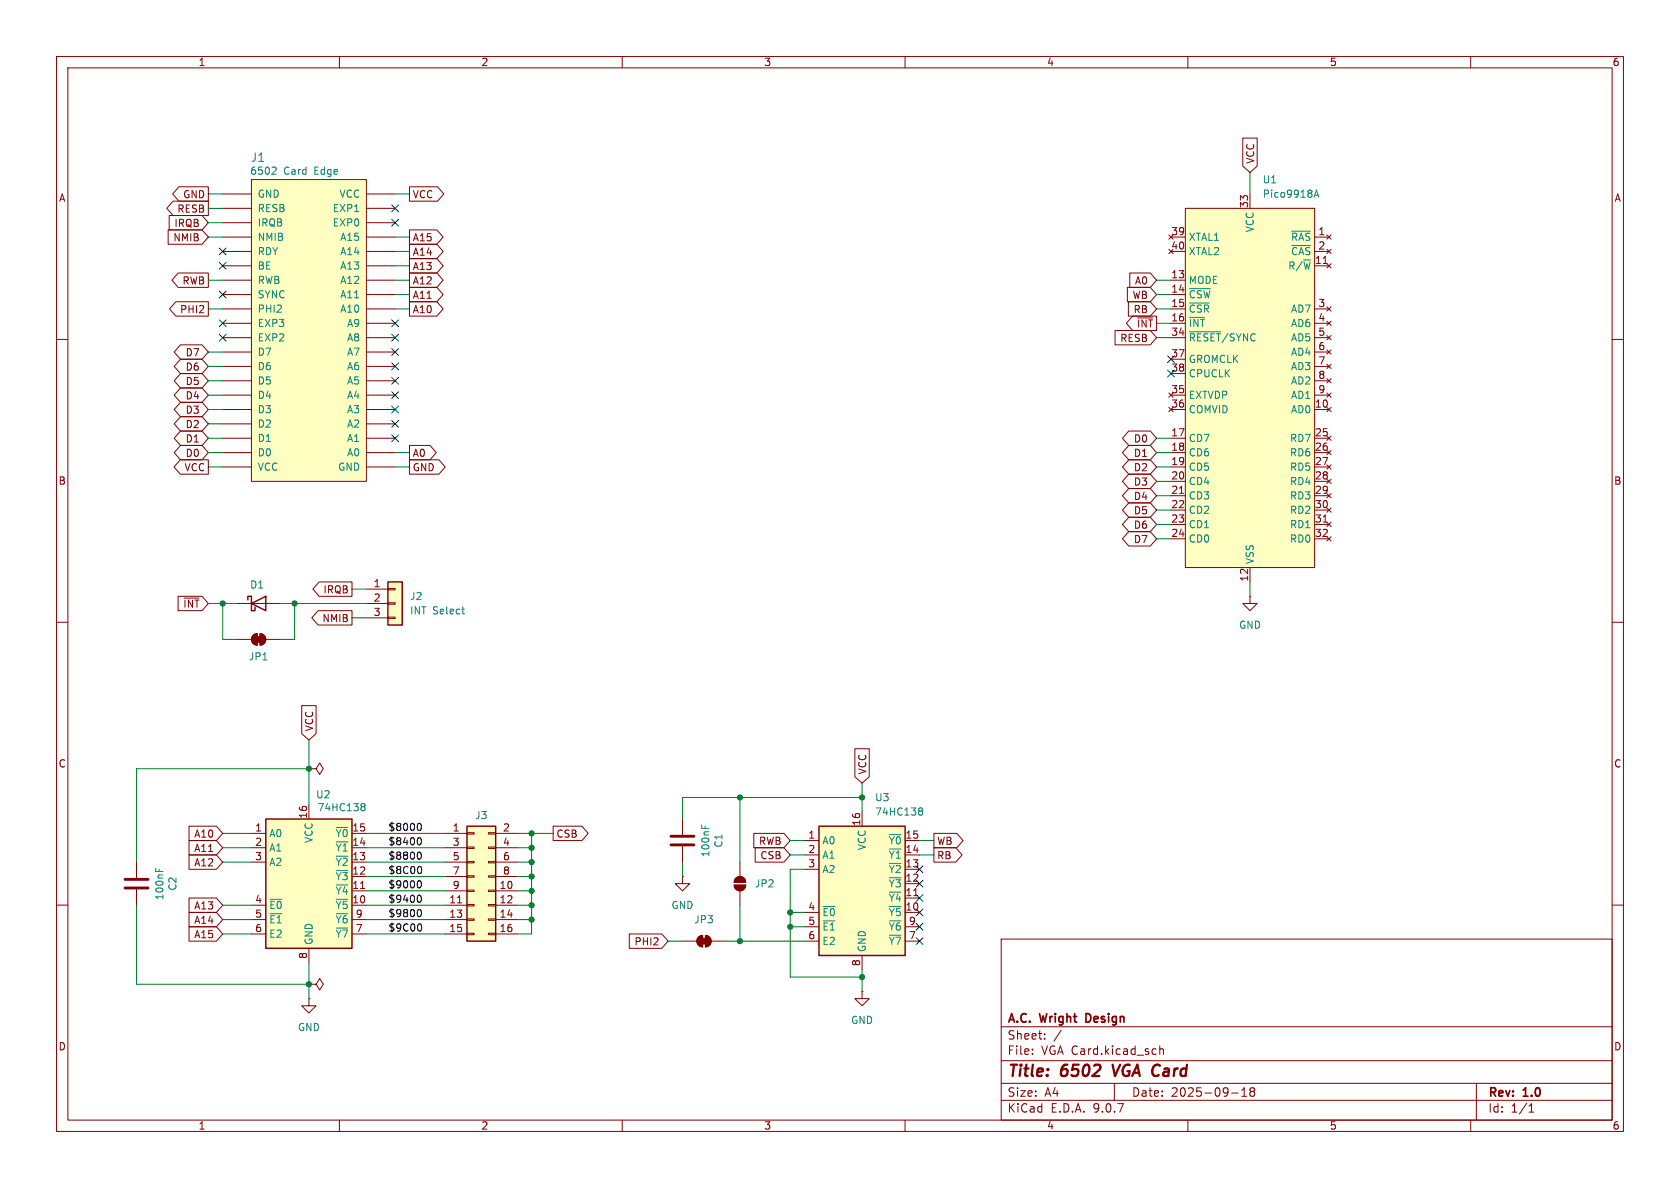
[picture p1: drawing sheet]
<svg xmlns="http://www.w3.org/2000/svg" width="297mm" height="210mm" viewBox="0 0 297 210" stroke-linecap="round" stroke-linejoin="round" font-family="sans-serif">
<g fill="none" stroke="#840000" stroke-width=".18">
<path d="M10 10h277v190h-277zM12 12h273v186h-273zM60 10v2M110 10v2M160 10v2M210 10v2M260 10v2M10 60h2M285 60h2M10 110h2M285 110h2M10 160h2"/>
<path d="M54.6 176.5v1.3h1.3l-1.3 1.3-1.3-1.3h1.3M54.6 176.5h.1M177 166h108v32h-108zM285 160h2M60 198v2M110 198v2M160 198v2M177 194.5h108M177 191.5h108M177 187.5h108M177 181.5h108M182.5 186.3v.1"/>
<path d="M182.5 185.5v.1M184.7 183.6v.1M184.7 182.8v.1M187.6 182.1l-1.3 2M197 191.5v3M205 184.9v1.5M205 185.5l.2-.1 .4 .1 .1 .9M210 198v2M217.7 193.2h1.2M219.5 193.8h.9M219.5 192.7l.5-.4v1.5M221.2 192.9l-.2 .3v.5l.2 .1 .5-.1 .1-.2-.1-.4-.2-.2"/>
<path d="M221.2 192.9l-.2-.2 .2-.4 .5 .1 .1 .2-.3 .3M221.2 192.9h.3M260 198v2M261 191.5v6.5M270.3 196.6h.9M270.3 195.5l.4-.4v1.5"/>
</g>
<path d="M196.7 188.2l.4 2" fill="none" stroke="#840000" stroke-width=".4"/>
<path d="M192.3 179.2h-.3v1.5h.3" fill="none" stroke="#840000" stroke-width=".3"/>
<path d="M144.8 146.1h15.2v22.8h-15.2z" fill="#ffffc2"/>
<path d="M43.8 106v-.6h.6v2.6h.7v-.7M44.4 106.7l2.6-1.3v2.6zM144.8 146.1h15.2v22.8h-15.2z" fill="none" stroke="#840000" stroke-width=".25"/>
<g fill="none" stroke="#840000" stroke-width=".18">
<path d="M41.9 106.7h7.6M41.9 113h2.5M44.7 112.3l.8-.3v2a1.02 1.02 0 0 1-1-.6 1.02 1.02 0 0 1 .2-1.1zM46 112a1.02 1.02 0 0 1 1 1 1.02 1.02 0 0 1-1 1zM47 113h2.5M142.2 148.6h2.6M142.2 151.1h2.6M142.2 153.7h2.6M152.4 143.5v2.6M160 148.6h2.6M160 151.1h2.6M160 153.7h2.6"/>
<path d="M160 156.2h2.6M160 158.8h2.6M161.5 158.3h.8M142.2 161.3h2.6M142.2 163.8h2.6M142.2 166.4h2.6M152.4 168.9v2.6M160 161.3h2.6M160 163.8h2.6M160 166.4h2.6"/>
</g>
<path d="M157.2 147.5h2.1M162.5 143.3l.1 .1M162.5 142.9l.4-.1 .2 .1v.2l-.2 .3M162.6 143.4h.3M162.6 143.4h-.1M162.9 143.4l.2 .2v.4l-.2 .1-.4-.1M145.5 160.2h2.1" fill="none" stroke="#008484" stroke-width=".18"/>
<g fill="#840000" stroke="#840000" stroke-width=".18">
<path d="M45.2 112.5h1v1h-1z"/>
<path d="M44.7 112.3l.8-.3v2a1.02 1.02 0 0 1-1-.6 1.02 1.02 0 0 1 .2-1.1z"/>
<path d="M46 112a1.02 1.02 0 0 1 1 1 1.02 1.02 0 0 1-1 1z"/>
</g>
<path d="M68.6 102.9h2.5v7.6h-2.5z" fill="#ffffc2"/>
<path d="M68.6 102.9h2.5v7.6h-2.5z" fill="none" stroke="#840000" stroke-width=".25"/>
<path d="M64.8 104.1h3.8M64.8 106.7h3.8M64.8 109.2h3.8M68.6 104h1.2v.3h-1.2zM68.6 106.6h1.2v.2h-1.2zM68.6 109.1h1.2v.2h-1.2zM120.6 154.9v1.3h1.3l-1.3 1.3-1.2-1.3h1.2M120.6 154.9h.1M120.6 166.4h2.6M123.5 165.7l.7-.3v2a1.02 1.02 0 0 1-.9-.6 1.02 1.02 0 0 1 .2-1.1zM124.7 165.4a1.02 1.02 0 0 1 1 1 1.02 1.02 0 0 1-1 1zM125.7 166.4h2.6" fill="none" stroke="#840000" stroke-width=".18"/>
<path d="M81.6 107.7h.5M81.9 108.5h.2" fill="none" stroke="#008484" stroke-width=".18"/>
<g fill="#840000" stroke="#840000" stroke-width=".18">
<path d="M124 165.9h1v1h-1z"/>
<path d="M124.7 165.4a1.02 1.02 0 0 1 1 1 1.02 1.02 0 0 1-1 1z"/>
<path d="M123.5 165.7l.7-.3v2a1.02 1.02 0 0 1-.9-.6 1.02 1.02 0 0 1 .2-1.1z"/>
</g>
<path d="M44.4 31.8h20.4v53.3h-20.4z" fill="#ffffc2"/>
<g fill="none" stroke="#840000" stroke-width=".18">
<path d="M39.4 34.3h5M39.4 36.8h5M39.4 39.4h5M44.4 31.8h20.4v53.3h-20.4zM64.8 34.3h5M64.8 36.8h5M64.8 39.4h5M39.4 41.9h5M39.4 44.5h5M39.4 47h5M39.4 49.5h5M39.4 52.1h5"/>
<path d="M39.4 54.6h5M39.4 57.2h5M39.4 59.7h5M64.8 41.9h5M64.8 44.5h5M64.8 47h5M64.8 49.5h5M64.8 52.1h5M64.8 54.6h5M64.8 57.2h5M64.8 59.7h5M39.4 62.2h5"/>
<path d="M39.4 64.8h5M39.4 67.3h5M39.4 69.9h5M39.4 72.4h5M39.4 74.9h5M39.4 77.5h5M64.8 62.2h5M64.8 64.8h5M64.8 67.3h5M64.8 69.9h5M64.8 72.4h5M64.8 74.9h5"/>
<path d="M64.8 77.5h5M39.4 80h5M39.4 82.6h5M64.8 80h5M64.8 82.6h5"/>
</g>
<path d="M48.6 29.5l.2 .3v.3l-.8 .7h.8" fill="none" stroke="#008484" stroke-width=".18"/>
<path d="M209.5 36.8h22.9v63.5h-22.9z" fill="#ffffc2"/>
<g fill="none" stroke="#840000" stroke-width=".18">
<path d="M209.5 36.8h22.9v63.5h-22.9zM221 34.3v2.5M207 41.9h2.5M207 44.5h2.5M207 49.5h2.5M207 52.1h2.5M207 54.6h2.5M207 57.2h2.5M207 59.7h2.5M232.4 41.9h2.5M232.4 44.5h2.5M232.4 54.6h2.5"/>
<path d="M232.4 57.2h2.5M232.4 59.7h2.5M232.4 47h2.5M233.9 46.6h.7M234.6 41.5l.7 .8M234.6 44.1l.7 .7M234.6 46.6l.7 .8M234.6 54.2l.7 .8M234.6 56.8l.7 .7M234.6 59.3l.7 .8M235.3 41.5l-.7 .8M235.3 44.1l-.7 .7"/>
<path d="M235.3 46.6l-.7 .8M235.3 54.2l-.7 .8M235.3 56.8l-.7 .7M235.3 59.3l-.7 .8M207 63.5h2.5M207 66h2.5M207 69.9h2.5M207 72.4h2.5M207 77.5h2.5M232.4 69.9h2.5M232.4 72.4h2.5M232.4 77.5h2.5"/>
<path d="M232.4 62.2h2.5M232.4 64.8h2.5M232.4 67.3h2.5M234.6 61.8l.7 .8M234.6 64.4l.7 .8M234.6 66.9l.7 .8M234.6 69.5l.7 .7M234.6 72l.7 .8M234.6 77.1l.7 .8M234.6 79.6l.7 .8M235.3 61.8l-.7 .8M235.3 64.4l-.7 .8"/>
<path d="M235.3 66.9l-.7 .8M235.3 69.5l-.7 .7M235.3 72l-.7 .8M235.3 77.1l-.7 .8M235.3 79.6l-.7 .8M207 80h2.5M207 82.6h2.5M207 85.1h2.5M207 87.6h2.5M207 90.2h2.5M207 92.7h2.5M207 95.3h2.5"/>
<path d="M208.5 87.2h.7M232.4 80h2.5M232.4 82.6h2.5M232.4 85.1h2.5M232.4 87.6h2.5M232.4 90.2h2.5M232.4 92.7h2.5M232.4 95.3h2.5M233.9 92.3h.7M234.6 82.2l.7 .7M234.6 84.7l.7 .8M234.6 87.2l.7 .8"/>
<path d="M234.6 89.8l.7 .8M234.6 92.3l.7 .8M234.6 94.9l.7 .7M235.3 82.2l-.7 .7M235.3 84.7l-.7 .8M235.3 87.2l-.7 .8M235.3 89.8l-.7 .8M235.3 92.3l-.7 .8M235.3 94.9l-.7 .7M221 100.3v2.6M24.1 152.4v2.8M24.1 157.2v2.8"/>
<path d="M54.6 174h1.3l.6-1 .6 1-.6 1-.6-1M54.6 174h.1"/>
</g>
<path d="M232.3 34.9l.4-1.3 .5 1.3M232.4 34.5h.6M210.3 51h3.7M210.3 53.6h3.5M210.3 58.6h5.5M228.4 40.9h3.3M228.4 43.4h3.3M27.5 153.5v.6M28.1 153.6v.5" fill="none" stroke="#008484" stroke-width=".18"/>
<path d="M22.1 155.4h4.1M22.1 157h4.1" fill="none" stroke="#840000" stroke-width=".51"/>
<path d="M47 144.8h15.2v22.8h-15.2z" fill="#ffffc2"/>
<path d="M47 144.8h15.2v22.8h-15.2z" fill="none" stroke="#840000" stroke-width=".25"/>
<g fill="none" stroke="#840000" stroke-width=".18">
<path d="M44.4 147.3h2.6M44.4 149.9h2.6M44.4 152.4h2.6M54.6 142.2v2.6M62.2 147.3h2.6M62.2 149.9h2.6M62.2 152.4h2.6M62.2 154.9h2.6M62.2 157.5h2.6M63.7 157.1h.8M44.4 160h2.6M44.4 162.6h2.6"/>
<path d="M44.4 165.1h2.6M54.6 167.6v2.6M62.2 160h2.6M62.2 162.6h2.6M62.2 165.1h2.6"/>
</g>
<path d="M47.7 159h2.1M59.5 146.3h2M63.9 142.5l.2 .1M63.9 142.1h.4l.2 .1v.2l-.2 .2M64.1 142.6h.2M64.1 142.6l-.2 .1M64.3 142.6l.2 .2v.4l-.2 .1h-.4" fill="none" stroke="#008484" stroke-width=".18"/>
<path d="M82.5 146.1h5.1v20.3h-5.1z" fill="#ffffc2"/>
<path d="M82.5 146.1h5.1v20.3h-5.1z" fill="none" stroke="#840000" stroke-width=".25"/>
<g fill="none" stroke="#840000" stroke-width=".18">
<path d="M29.9 38.1h5.8l1.1 1.3-1.1 1.2h-5.8zM30.6 35.6h6.2v2.5h-6.2l-1.1-1.3zM31.6 33h5.2v2.6h-5.2l-1.1-1.3zM72.4 33h5l1.1 1.3-1.1 1.3h-5zM219.7 24.4h2.6v5l-1.3 1.1-1.3-1.1zM29.7 40.6h6l1.1 1.3-1.1 1.3h-6zM31.1 53.3h5.7v2.6h-5.7l-1.1-1.3zM31.5 48.3h5.3v2.5h-5.3l-1.1-1.3zM72.4 53.3h4.8l1.1 1.3-1.1 1.3h-4.8zM72.4 45.7h4.8l1.1 1.3-1.1 1.3h-4.8zM72.4 48.3h4.8l1.1 1.2-1.1 1.3h-4.8zM72.4 50.8h4.8l1.1 1.3-1.1 1.2h-4.8z"/>
<path d="M72.4 43.2h4.8l1.1 1.3-1.1 1.2h-4.8zM72.4 40.6h4.8l1.1 1.3-1.1 1.3h-4.8zM197.1 58.4h6.3l1.1 1.3-1.1 1.3h-6.3zM199.3 50.8h4.1l1.1 1.3-1.1 1.2h-4.1zM199.5 53.3h3.9l1.1 1.3-1.1 1.3h-3.9zM199.7 48.3h3.7l1.1 1.2-1.1 1.3h-3.7zM200.2 55.9h4.3v2.5h-4.3l-1.1-1.2zM201.1 56.2h2.7M31.9 71.1h3.8l1.1 1.3-1.1 1.3h-3.8l-1.1-1.3zM31.9 73.7h3.8l1.1 1.2-1.1 1.3h-3.8l-1.1-1.3zM31.9 68.6h3.8l1.1 1.3-1.1 1.2h-3.8l-1.1-1.2zM31.9 78.7h3.8l1.1 1.3-1.1 1.3h-3.8l-1.1-1.3z"/>
<path d="M31.9 63.5h3.8l1.1 1.3-1.1 1.2h-3.8l-1.1-1.2zM31.9 66h3.8l1.1 1.3-1.1 1.3h-3.8l-1.1-1.3zM31.9 61h3.8l1.1 1.2-1.1 1.3h-3.8l-1.1-1.3zM31.9 76.2h3.8l1.1 1.3-1.1 1.2h-3.8l-1.1-1.2zM72.4 78.7h3.6l1.1 1.3-1.1 1.3h-3.6zM199.5 76.2h3.9l1.1 1.3-1.1 1.2h-3.9l-1.1-1.2zM199.5 78.7h3.9l1.1 1.3-1.1 1.3h-3.9l-1.1-1.3zM31.9 81.3h4.9v2.5h-4.9l-1.1-1.2zM72.4 81.3h5.2l1.1 1.3-1.1 1.2h-5.2zM199.5 88.9h3.9l1.1 1.3-1.1 1.2h-3.9l-1.1-1.2zM199.5 91.4h3.9l1.1 1.3-1.1 1.3h-3.9l-1.1-1.3zM199.5 86.4h3.9l1.1 1.2-1.1 1.3h-3.9l-1.1-1.3z"/>
<path d="M199.5 94h3.9l1.1 1.3-1.1 1.2h-3.9l-1.1-1.2zM199.5 83.8h3.9l1.1 1.3-1.1 1.3h-3.9l-1.1-1.3zM199.5 81.3h3.9l1.1 1.3-1.1 1.2h-3.9l-1.1-1.2zM31.5 105.4h4.2l1.1 1.3-1.1 1.3h-4.2zM32.5 105.7h2.7M56.2 107.9h6v2.6h-6l-1.1-1.3zM56.4 102.9h5.8v2.5h-5.8l-1.1-1.3zM221 105.4v1.3h1.2l-1.2 1.3-1.3-1.3h1.3M221 105.4h.1M53.3 124.7h2.6v5l-1.3 1.1-1.3-1.1zM54.6 135.9h1.3l.6-1 .6 1-.6 1-.6-1M54.6 135.9h.1"/>
<path d="M151.1 132.4h2.6v4.9l-1.3 1.1-1.3-1.1zM33.4 148.6h4.9l1.1 1.3-1.1 1.2h-4.9zM33.4 151.1h4.9l1.1 1.3-1.1 1.3h-4.9zM33.4 146h4.9l1.1 1.3-1.1 1.3h-4.9zM33.4 158.7h4.9l1.1 1.3-1.1 1.3h-4.9zM78.7 147.3h3.8M78.7 149.9h3.8M78.7 152.4h3.8M78.7 154.9h3.8M78.7 157.5h3.8M80.9 159.6h.7M82.5 147.2h1.3v.2h-1.3z"/>
<path d="M82.5 149.7h1.3v.3h-1.3zM82.5 152.3h1.3v.2h-1.3zM82.5 154.8h1.3v.3h-1.3zM82.5 157.4h1.3v.2h-1.3zM82.5 159.9h1.3v.2h-1.3zM86.4 147.2h1.2v.2h-1.2zM86.4 149.7h1.2v.3h-1.2zM86.4 152.3h1.2v.2h-1.2zM86.4 154.8h1.2v.3h-1.2zM86.4 157.4h1.2v.2h-1.2zM86.4 159.9h1.2v.2h-1.2zM87.6 147.3h3.8"/>
<path d="M87.6 149.9h3.8M87.6 152.4h3.8M87.6 154.9h3.8M87.6 157.5h3.8M97.8 146h5.1l1.1 1.3-1.1 1.3h-5.1zM120.6 144.8v2.8M120.6 149.6v2.8M129.8 156.5h2a1.02 1.02 0 0 1-1 1 1.02 1.02 0 0 1-1-1zM130.1 155.2a1.02 1.02 0 0 1 1.1-.2 1.02 1.02 0 0 1 .6 1h-2zM130.8 152.4v2.5M130.8 157.5v2.5M133.3 147.3h5.3l1.1 1.3-1.1 1.3h-5.3z"/>
<path d="M133.5 149.9h5.1l1.1 1.2-1.1 1.3h-5.1zM165.1 147.3h4.1l1.1 1.3-1.1 1.3h-4.1zM165.1 149.9h3.9l1.1 1.2-1.1 1.3h-3.9zM33.4 161.3h4.9l1.1 1.3-1.1 1.2h-4.9zM33.4 163.8h4.9l1.1 1.3-1.1 1.3h-4.9zM78.7 160h3.8M78.7 162.6h3.8M78.7 165.1h3.8M82.5 162.4h1.3v.3h-1.3zM82.5 165h1.3v.2h-1.3zM86.4 162.4h1.2v.3h-1.2zM86.4 165h1.2v.2h-1.2z"/>
<path d="M87.6 160h3.8M87.6 162.6h3.8M87.6 165.1h3.8M111.2 165.1h5.8l1.1 1.3-1.1 1.2h-5.8zM152.4 175.3v1.2h1.3l-1.3 1.3-1.3-1.3h1.3M152.4 175.3h.1"/>
</g>
<g fill="#840000" stroke="#840000" stroke-width=".18">
<path d="M130.1 155.2a1.02 1.02 0 0 1 1.1-.2 1.02 1.02 0 0 1 .6 1h-2z"/>
<path d="M129.8 156.5h2a1.02 1.02 0 0 1-1 1 1.02 1.02 0 0 1-1-1z"/>
</g>
<path d="M118.6 147.8h4.1M118.6 149.4h4.1" fill="none" stroke="#840000" stroke-width=".51"/>
<path d="M124 145.8v.6M124.7 146v.4" fill="none" stroke="#008484" stroke-width=".18"/>
<path d="M73.9 155.8l.2-.1a.68 .68 0 0 1 .4 .6 .68 .68 0 0 1-.4 .7l-.2-.1M73.9 145.6l.2-.1a.68 .68 0 0 1 .4 .7 .68 .68 0 0 1-.4 .6l-.2-.1M73.9 148.1h.2a.68 .68 0 0 1 .4 .6 .68 .68 0 0 1-.4 .6h-.2M73.9 150.7l.2-.1a.68 .68 0 0 1 .4 .7 .68 .68 0 0 1-.4 .6l-.2-.1M73.9 158.3l.2-.1a.68 .68 0 0 1 .4 .7 .68 .68 0 0 1-.4 .6l-.2-.1M74.2 153.2a.79 .79 0 0 1 0 1.2M73.9 160.8h.2a.68 .68 0 0 1 .4 .6 .68 .68 0 0 1-.4 .6h-.2M74.2 163.3a.79 .79 0 0 1 0 1.3" fill="none" stroke="#000" stroke-width=".18"/>
<g fill="none" stroke="#008400" stroke-width=".18">
<path d="M36.8 34.3h2.6M36.8 36.8h2.6M36.8 39.4h2.6M69.8 34.3h2.6M221 30.5v3.8M36.8 54.6h2.6M36.8 49.5h2.6M36.8 41.9h2.6M69.8 54.6h2.6M69.8 49.5h2.6M69.8 52.1h2.6M69.8 41.9h2.6"/>
<path d="M69.8 44.5h2.6M69.8 47h2.6M204.5 59.7h2.5M204.5 57.2h2.5M204.5 54.6h2.5M204.5 49.5h2.5M204.5 52.1h2.5M36.8 77.5h2.6M36.8 67.3h2.6M36.8 64.8h2.6M36.8 62.2h2.6M36.8 69.9h2.6"/>
<path d="M36.8 74.9h2.6M36.8 72.4h2.6M204.5 77.5h2.5M36.8 80h2.6M36.8 82.6h2.6M69.8 80h2.6M69.8 82.6h2.6M204.5 85.1h2.5M204.5 92.7h2.5M204.5 90.2h2.5M204.5 95.3h2.5M204.5 87.6h2.5"/>
<path d="M204.5 80h2.5M204.5 82.6h2.5M36.8 106.7h5.1M39.4 106.7v6.3h2.5M49.5 106.7h15.3M52.1 106.7v6.3h-2.6M62.2 109.2h2.6M62.2 104.1h2.6M221 102.9v2.5M54.6 130.8v11.4M54.6 135.9h-30.5v16.5M152.4 138.4v5.1"/>
<path d="M39.4 152.4h5M39.4 147.3h5M39.4 149.9h5M64.8 152.4h13.9M64.8 147.3h13.9M64.8 149.9h13.9M64.8 154.9h13.9M64.8 157.5h13.9M91.4 152.4h2.6M91.4 147.3h6.4M91.4 149.9h2.6M91.4 154.9h2.6"/>
<path d="M91.4 157.5h2.6M94 147.3v17.8h-2.6M120.6 152.4v2.5M130.8 141v11.4M139.7 148.6h2.5M139.7 151.1h2.5M142.2 153.7h-2.5v19h12.7M152.4 141h-31.8v3.8M162.6 148.6h2.5M162.6 151.1h2.5M24.1 160v14h30.5M39.4 160h5"/>
<path d="M39.4 162.6h5M39.4 165.1h5M54.6 170.2v6.3M64.8 160h13.9M64.8 162.6h13.9M64.8 165.1h13.9M91.4 160h2.6M91.4 162.6h2.6M118.1 166.4h2.5M128.3 166.4h13.9M130.8 160v6.4M139.7 161.3h2.5"/>
<path d="M139.7 163.8h2.5M152.4 171.5v3.8"/>
</g>
<g fill="none" stroke="#000084" stroke-width=".18">
<path d="M69.2 38.8l1.3 1.2M69.2 36.2l1.3 1.2M70.5 38.8l-1.3 1.2M70.5 36.2l-1.3 1.2M38.8 51.5l1.2 1.2M38.8 46.4l1.2 1.2M38.8 43.8l1.2 1.3M38.8 56.5l1.2 1.3M38.8 59.1l1.2 1.2M40 51.5l-1.2 1.2M40 46.4l-1.2 1.2M40 43.8l-1.2 1.3"/>
<path d="M40 56.5l-1.2 1.3M40 59.1l-1.2 1.2M69.2 56.5l1.3 1.3M69.2 59.1l1.3 1.2M70.5 56.5l-1.3 1.3M70.5 59.1l-1.3 1.2M69.2 74.3l1.3 1.2M69.2 69.2l1.3 1.3M69.2 76.9l1.3 1.2M69.2 71.8l1.3 1.2M69.2 66.7l1.3 1.2M69.2 61.6l1.3 1.2"/>
<path d="M69.2 64.2l1.3 1.2M70.5 74.3l-1.3 1.2M70.5 69.2l-1.3 1.3M70.5 76.9l-1.3 1.2M70.5 71.8l-1.3 1.2M70.5 66.7l-1.3 1.2M70.5 61.6l-1.3 1.2M70.5 64.2l-1.3 1.2M206.4 65.4l1.2 1.2M206.4 62.9l1.2 1.2M207.6 65.4l-1.2 1.2M207.6 62.9l-1.2 1.2"/>
<path d="M162 155.6l1.2 1.2M162 153.1l1.2 1.2M162 158.1l1.2 1.3M163.2 155.6l-1.2 1.2M163.2 153.1l-1.2 1.2M163.2 158.1l-1.2 1.3M162 165.8l1.2 1.2M162 163.2l1.2 1.2M162 160.7l1.2 1.2M163.2 165.8l-1.2 1.2M163.2 163.2l-1.2 1.2M163.2 160.7l-1.2 1.2"/>
</g>
<g fill="#008400" stroke="#008400" stroke-width=".18">
<circle cx="52.1" cy="106.7" r=".46"/>
<circle cx="54.6" cy="135.9" r=".46"/>
<circle cx="39.4" cy="106.7" r=".46"/>
<circle cx="130.8" cy="141" r=".46"/>
<circle cx="130.8" cy="166.4" r=".46"/>
<circle cx="139.7" cy="161.3" r=".46"/>
<circle cx="152.4" cy="172.7" r=".46"/>
<circle cx="139.7" cy="163.8" r=".46"/>
<circle cx="54.6" cy="174" r=".46"/>
<circle cx="94" cy="162.6" r=".46"/>
<circle cx="94" cy="147.3" r=".46"/>
<circle cx="94" cy="154.9" r=".46"/>
<circle cx="94" cy="149.9" r=".46"/>
<circle cx="94" cy="152.4" r=".46"/>
<circle cx="94" cy="157.5" r=".46"/>
<circle cx="94" cy="160" r=".46"/>
<circle cx="152.4" cy="141" r=".46"/>
</g>
<g font-size="2.8" fill="#840000">
<text x="178" y="190.9">Title:</text>
<text x="187.7" y="190.9">6502</text>
<text x="197.6" y="190.9">VGA Card</text>
</g>
<text font-size="2.1" fill="#008484" x="44.2" y="28.8">J1</text>
<g font-size="2.1" fill="#840000">
<text x="178" y="184">Sheet:</text>
<text x="178" y="181.2">A.C.</text>
<text x="184" y="181.2">Wright</text>
<text x="192.6" y="181.2">Design</text>
<text x="178" y="186.7">File:</text>
<text x="184.1" y="186.7">VGA Card.kicad_sch</text>
<text x="178" y="196.9">KiCad</text>
<text x="178" y="194.1">Size:</text>
<text x="184.7" y="194.1">A4</text>
<text x="185.7" y="196.9">E.D.A.</text>
<text x="193.3" y="196.9">9.0.7</text>
<text x="200" y="194.1">Date:</text>
<text x="207" y="194.1">2025-09-18</text>
<text x="263" y="194.3">Rev:</text>
<text x="263" y="196.9">Id:</text>
<text x="267.1" y="196.9">1/1</text>
<text x="269.4" y="194.3">1.0</text>
</g>
<g font-size="1.8" fill="#840000">
<text x="35" y="11.9">1</text>
<text x="85" y="11.9">2</text>
<text x="135" y="11.9">3</text>
<text x="185" y="11.9">4</text>
<text x="235" y="11.9">5</text>
<text x="285" y="11.9">6</text>
<text x="221.9" y="29.1" transform="rotate(-90 221.9 29.1)">VCC</text>
<text x="10.3" y="35.9">A</text>
<text x="32.3" y="35.2">GND</text>
<text x="72.9" y="35.2">VCC</text>
<text x="285.3" y="35.9">A</text>
<text x="30.7" y="40.3">IRQB</text>
<text x="31.3" y="37.8">RESB</text>
<text x="207" y="41.7">39</text>
<text x="220.7" y="36.9" transform="rotate(-90 220.7 36.9)">33</text>
<text x="233" y="41.7">1</text>
<text x="30.5" y="42.9">NMIB</text>
<text x="72.9" y="47.9">A13</text>
<text x="72.9" y="45.4">A14</text>
<text x="72.9" y="42.9">A15</text>
<text x="207" y="44.2">40</text>
<text x="232.4" y="46.7">11</text>
<text x="233" y="44.2">2</text>
<text x="32.2" y="50.5">RWB</text>
<text x="72.9" y="50.5">A12</text>
<text x="72.9" y="53">A11</text>
<text x="200.1" y="53">WB</text>
<text x="200.5" y="50.5">A0</text>
<text x="207" y="49.3">13</text>
<text x="207" y="51.8">14</text>
<text x="31.7" y="55.6">PHI2</text>
<text x="72.9" y="55.6">A10</text>
<text x="200.3" y="55.6">RB</text>
<text x="200.9" y="58.1">~{INT}</text>
<text x="207" y="54.4">15</text>
<text x="207" y="56.9">16</text>
<text x="207" y="59.4">34</text>
<text x="233" y="54.4">3</text>
<text x="233" y="56.9">4</text>
<text x="233" y="59.4">5</text>
<text x="32.7" y="65.7">D6</text>
<text x="32.7" y="63.2">D7</text>
<text x="197.9" y="60.6">RESB</text>
<text x="207" y="63.2">37</text>
<text x="207" y="65.8">38</text>
<text x="233" y="62">6</text>
<text x="233" y="64.5">7</text>
<text x="32.7" y="70.8">D4</text>
<text x="32.7" y="68.3">D5</text>
<text x="207" y="69.6">35</text>
<text x="233" y="67.1">8</text>
<text x="233" y="69.6">9</text>
<text x="32.7" y="73.3">D3</text>
<text x="32.7" y="75.9">D2</text>
<text x="207" y="72.1">36</text>
<text x="207" y="77.2">17</text>
<text x="232.4" y="72.1">10</text>
<text x="232.4" y="77.2">25</text>
<text x="32.5" y="83.5">VCC</text>
<text x="32.7" y="81">D0</text>
<text x="32.7" y="78.4">D1</text>
<text x="72.9" y="83.5">GND</text>
<text x="72.9" y="81">A0</text>
<text x="200.4" y="83.5">D2</text>
<text x="200.4" y="78.4">D0</text>
<text x="200.4" y="81">D1</text>
<text x="207" y="79.8">18</text>
<text x="207" y="82.3">19</text>
<text x="232.4" y="79.8">26</text>
<text x="232.4" y="82.3">27</text>
<text x="10.3" y="85.9">B</text>
<text x="200.4" y="88.6">D4</text>
<text x="200.4" y="86">D3</text>
<text x="207" y="84.8">20</text>
<text x="207" y="87.4">21</text>
<text x="207" y="89.9">22</text>
<text x="232.4" y="84.8">28</text>
<text x="232.4" y="87.4">29</text>
<text x="232.4" y="89.9">30</text>
<text x="285.3" y="85.9">B</text>
<text x="200.4" y="91.1">D5</text>
<text x="200.4" y="93.7">D6</text>
<text x="207" y="92.5">23</text>
<text x="207" y="95">24</text>
<text x="232.4" y="92.5">31</text>
<text x="232.4" y="95">32</text>
<text x="200.4" y="96.2">D7</text>
<text x="32.3" y="107.6">~{INT}</text>
<text x="57.1" y="105.1">IRQB</text>
<text x="66" y="103.9">1</text>
<text x="66" y="106.4">2</text>
<text x="220.7" y="102.9" transform="rotate(-90 220.7 102.9)">12</text>
<text x="56.9" y="110.2">NMIB</text>
<text x="66" y="109">3</text>
<text x="55.6" y="129.4" transform="rotate(-90 55.6 129.4)">VCC</text>
<text x="10.3" y="135.9">C</text>
<text x="153.4" y="137" transform="rotate(-90 153.4 137)">VCC</text>
<text x="285.3" y="135.9">C</text>
<text x="34.2" y="148.3">A10</text>
<text x="45" y="147.1">1</text>
<text x="45" y="149.6">2</text>
<text x="54.4" y="144.8" transform="rotate(-90 54.4 144.8)">16</text>
<text x="62.2" y="147.1">15</text>
<text x="62.2" y="149.6">14</text>
<text x="79.9" y="147.1">1</text>
<text x="79.9" y="149.6">3</text>
<text x="88.8" y="147.1">2</text>
<text x="88.8" y="149.6">4</text>
<text x="98.3" y="148.3">CSB</text>
<text x="134.1" y="149.5">RWB</text>
<text x="142.8" y="148.3">1</text>
<text x="152.1" y="146.1" transform="rotate(-90 152.1 146.1)">16</text>
<text x="160" y="148.3">15</text>
<text x="165.6" y="149.5">WB</text>
<text x="34.2" y="150.8">A11</text>
<text x="34.2" y="153.4">A12</text>
<text x="45" y="152.1">3</text>
<text x="62.2" y="152.1">13</text>
<text x="62.2" y="154.7">12</text>
<text x="79.9" y="152.1">5</text>
<text x="79.9" y="154.7">7</text>
<text x="88.8" y="152.1">6</text>
<text x="88.8" y="154.7">8</text>
<text x="134.3" y="152.1">CSB</text>
<text x="142.8" y="150.9">2</text>
<text x="142.8" y="153.4">3</text>
<text x="160" y="150.9">14</text>
<text x="160" y="153.4">13</text>
<text x="160" y="156">12</text>
<text x="165.6" y="152.1">RB</text>
<text x="34.2" y="161">A13</text>
<text x="45" y="159.8">4</text>
<text x="62.2" y="157.2">11</text>
<text x="62.2" y="159.8">10</text>
<text x="79.3" y="159.8">11</text>
<text x="79.9" y="157.2">9</text>
<text x="88.2" y="157.2">10</text>
<text x="88.2" y="159.8">12</text>
<text x="142.8" y="161">4</text>
<text x="160" y="158.5">11</text>
<text x="160" y="161">10</text>
<text x="34.2" y="163.5">A14</text>
<text x="34.2" y="166.1">A15</text>
<text x="45" y="162.3">5</text>
<text x="45" y="164.8">6</text>
<text x="62.8" y="162.3">9</text>
<text x="62.8" y="164.8">7</text>
<text x="79.3" y="162.3">13</text>
<text x="79.3" y="164.8">15</text>
<text x="88.2" y="162.3">14</text>
<text x="88.2" y="164.8">16</text>
<text x="112.1" y="167.3">PHI2</text>
<text x="142.8" y="163.6">5</text>
<text x="142.8" y="166.1">6</text>
<text x="160.6" y="163.6">9</text>
<text x="160.6" y="166.1">7</text>
<text x="54.4" y="169.6" transform="rotate(-90 54.4 169.6)">8</text>
<text x="152.1" y="170.9" transform="rotate(-90 152.1 170.9)">8</text>
<text x="10.3" y="185.9">D</text>
<text x="285.3" y="185.9">D</text>
<text x="35" y="199.9">1</text>
<text x="85" y="199.9">2</text>
<text x="135" y="199.9">3</text>
<text x="185" y="199.9">4</text>
<text x="235" y="199.9">5</text>
<text x="285" y="199.9">6</text>
</g>
<g font-size="1.8" fill="#008484">
<text x="44.1" y="31.1">6502</text>
<text x="45.5" y="35.2">GND</text>
<text x="50.1" y="31.1">Card</text>
<text x="55.7" y="31.1">Edge</text>
<text x="59.9" y="35.2">VCC</text>
<text x="223.1" y="32.6">U1</text>
<text x="223.1" y="35.2">Pico9918A</text>
<text x="45.5" y="37.7">RESB</text>
<text x="45.5" y="40.2">IRQB</text>
<text x="58.7" y="37.7">EXP1</text>
<text x="58.7" y="40.2">EXP0</text>
<text x="221.8" y="41.2" transform="rotate(-90 221.8 41.2)">VCC</text>
<text x="45.5" y="42.8">NMIB</text>
<text x="45.5" y="45.3">RDY</text>
<text x="45.5" y="47.9">BE</text>
<text x="60" y="42.8">A15</text>
<text x="60" y="45.3">A14</text>
<text x="60" y="47.9">A13</text>
<text x="210.1" y="42.8">XTAL1</text>
<text x="210.1" y="45.3">XTAL2</text>
<text x="227.6" y="47.9">R/~{W}</text>
<text x="228.1" y="42.8">~{RAS}</text>
<text x="228.1" y="45.3">~{CAS}</text>
<text x="45.5" y="50.4">RWB</text>
<text x="45.5" y="52.9">SYNC</text>
<text x="60" y="50.4">A12</text>
<text x="60" y="52.9">A11</text>
<text x="210.1" y="50.4">MODE</text>
<text x="210.1" y="52.9">~{CSW}</text>
<text x="45.5" y="55.5">PHI2</text>
<text x="45.5" y="58">EXP3</text>
<text x="60" y="55.5">A10</text>
<text x="61.3" y="58">A9</text>
<text x="210.1" y="55.5">~{CSR}</text>
<text x="210.1" y="58">~{INT}</text>
<text x="228.1" y="55.5">AD7</text>
<text x="228.1" y="58">AD6</text>
<text x="45.5" y="60.6">EXP2</text>
<text x="45.5" y="63.1">D7</text>
<text x="45.5" y="65.6">D6</text>
<text x="61.3" y="60.6">A8</text>
<text x="61.3" y="63.1">A7</text>
<text x="61.3" y="65.6">A6</text>
<text x="210.1" y="60.6">~{RESET}/SYNC</text>
<text x="210.1" y="64.4">GROMCLK</text>
<text x="228.1" y="60.6">AD5</text>
<text x="228.1" y="63.1">AD4</text>
<text x="228.1" y="65.6">AD3</text>
<text x="45.5" y="68.2">D5</text>
<text x="45.5" y="70.7">D4</text>
<text x="61.3" y="68.2">A5</text>
<text x="61.3" y="70.7">A4</text>
<text x="210.1" y="66.9">CPUCLK</text>
<text x="210.1" y="70.7">EXTVDP</text>
<text x="228.1" y="68.2">AD2</text>
<text x="228.1" y="70.7">AD1</text>
<text x="45.5" y="73.3">D3</text>
<text x="45.5" y="75.8">D2</text>
<text x="61.3" y="73.3">A3</text>
<text x="61.3" y="75.8">A2</text>
<text x="210.1" y="73.3">COMVID</text>
<text x="228.1" y="73.3">AD0</text>
<text x="45.5" y="78.3">D1</text>
<text x="45.5" y="80.9">D0</text>
<text x="45.5" y="83.4">VCC</text>
<text x="59.7" y="83.4">GND</text>
<text x="61.3" y="78.3">A1</text>
<text x="61.3" y="80.9">A0</text>
<text x="210.1" y="78.3">CD7</text>
<text x="210.1" y="80.9">CD6</text>
<text x="210.1" y="83.4">CD5</text>
<text x="227.9" y="78.3">RD7</text>
<text x="227.9" y="80.9">RD6</text>
<text x="227.9" y="83.4">RD5</text>
<text x="210.1" y="86">CD4</text>
<text x="210.1" y="88.5">CD3</text>
<text x="227.9" y="86">RD4</text>
<text x="227.9" y="88.5">RD3</text>
<text x="210.1" y="91">CD2</text>
<text x="210.1" y="93.6">CD1</text>
<text x="227.9" y="91">RD2</text>
<text x="227.9" y="93.6">RD1</text>
<text x="210.1" y="96.1">CD0</text>
<text x="221.8" y="99.8" transform="rotate(-90 221.8 99.8)">VSS</text>
<text x="227.9" y="96.1">RD0</text>
<text x="44.1" y="104.2">D1</text>
<text x="72.4" y="106.3">J2</text>
<text x="72.4" y="108.8">INT Select</text>
<text x="218.9" y="111.4">GND</text>
<text x="43.9" y="116.9">JP1</text>
<text x="55.8" y="141.3">U2</text>
<text x="56" y="143.6">74HC138</text>
<text x="154.6" y="141.8">U3</text>
<text x="47.5" y="148.2">A0</text>
<text x="55.5" y="149.1" transform="rotate(-90 55.5 149.1)">VCC</text>
<text x="59.2" y="148.2">~{Y0}</text>
<text x="83.9" y="145">J3</text>
<text x="127.9" y="149.9" transform="rotate(-90 127.9 149.9)">C1</text>
<text x="145.3" y="149.5">A0</text>
<text x="154.6" y="144.4">74HC138</text>
<text x="157" y="149.5">~{Y0}</text>
<text x="47.5" y="150.7">A1</text>
<text x="47.5" y="153.3">A2</text>
<text x="59.2" y="150.7">~{Y1}</text>
<text x="59.2" y="153.3">~{Y2}</text>
<text x="59.2" y="155.8">~{Y3}</text>
<text x="125.6" y="151.6" transform="rotate(-90 125.6 151.6)">100nF</text>
<text x="145.3" y="152">A1</text>
<text x="145.3" y="154.5">A2</text>
<text x="153.3" y="150.4" transform="rotate(-90 153.3 150.4)">VCC</text>
<text x="157" y="152">~{Y1}</text>
<text x="157" y="154.5">~{Y2}</text>
<text x="29.1" y="159.2" transform="rotate(-90 29.1 159.2)">100nF</text>
<text x="31.4" y="157.6" transform="rotate(-90 31.4 157.6)">C2</text>
<text x="47.5" y="160.9">~{E0}</text>
<text x="59.2" y="158.3">~{Y4}</text>
<text x="59.2" y="160.9">~{Y5}</text>
<text x="118.6" y="160.9">GND</text>
<text x="133.4" y="157.1">JP2</text>
<text x="157" y="157.1">~{Y3}</text>
<text x="157" y="159.6">~{Y4}</text>
<text x="47.5" y="163.4">~{E1}</text>
<text x="47.5" y="166">E2</text>
<text x="55.5" y="167.1" transform="rotate(-90 55.5 167.1)">GND</text>
<text x="59.2" y="163.4">~{Y6}</text>
<text x="59.2" y="166">~{Y7}</text>
<text x="122.6" y="163.4">JP3</text>
<text x="145.3" y="162.2">~{E0}</text>
<text x="145.3" y="164.7">~{E1}</text>
<text x="145.3" y="167.2">E2</text>
<text x="157" y="162.2">~{Y5}</text>
<text x="157" y="164.7">~{Y6}</text>
<text x="157" y="167.2">~{Y7}</text>
<text x="153.3" y="168.4" transform="rotate(-90 153.3 168.4)">GND</text>
<text x="52.6" y="182.5">GND</text>
<text x="150.4" y="181.2">GND</text>
</g>
<g font-size="1.8">
<text x="68.6" y="147">$8000</text>
<text x="68.6" y="149.5">$8400</text>
<text x="68.6" y="154.6">$8C00</text>
<text x="68.6" y="152.1">$8800</text>
<text x="68.6" y="157.1">$9000</text>
<text x="68.6" y="159.7">$9400</text>
<text x="68.6" y="164.8">$9C00</text>
<text x="68.6" y="162.2">$9800</text>
</g>
</svg>
